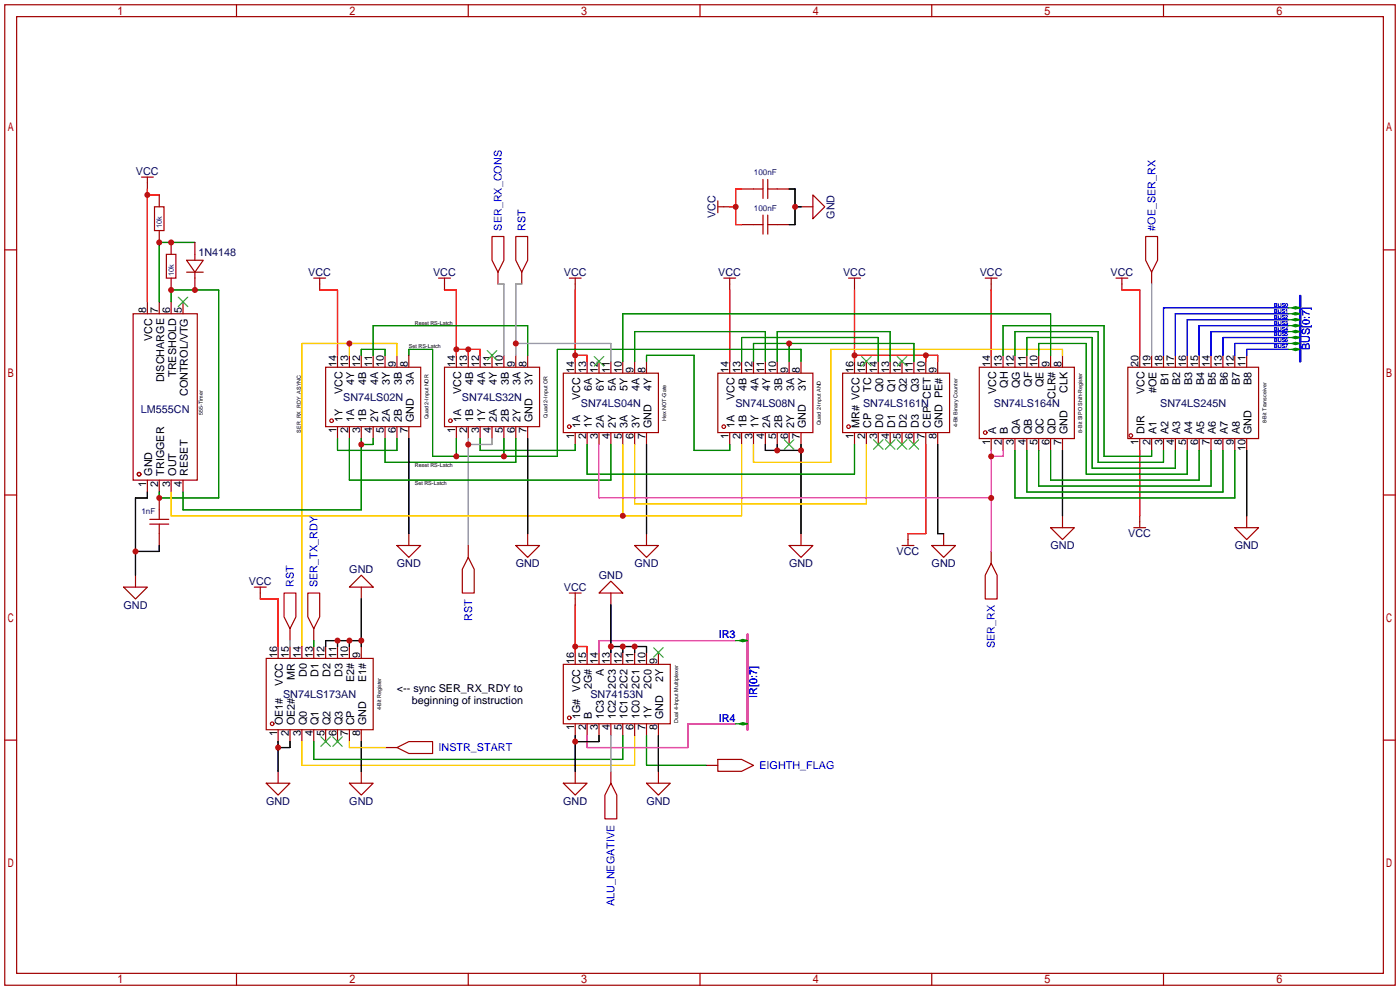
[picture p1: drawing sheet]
<svg xmlns="http://www.w3.org/2000/svg" width="299mm" height="212mm" viewBox="0 0 299 212" stroke-linecap="round" stroke-linejoin="round" font-family="sans-serif">
<g fill="none" stroke="#a10000" stroke-width=".25">
<path d="M1 1h297.2v209.6h-297.2zM3.6 3.6h292.1v204.4h-292.1zM50.5 1v2.6M100.1 1v2.6M149.6 1v2.6M199.1 1v2.6M248.7 1v2.6M30.2 37.8h2.6M31.5 37.8v2.6M163.1 38.4v4M164.1 38.4v4M1 53.4h2.6"/>
<path d="M33 44.2h2.1v5.1h-2.1zM34 41.7v2.5M34 49.3v2.5M35.6 54.4h2v5h-2zM36.6 51.8v2.6M36.6 59.4v2.6M39.9 55.6h3.5l-1.7 2.6zM39.9 58.2h3.5M41.7 51.8v3.8M41.7 58.2v3.8M67.1 59.4h2.5M68.3 59.4v2.6"/>
<path d="M93.7 59.4h2.6M95 59.4v2.6M105.2 50.5h2.5v5.1l-1.3 2.6-1.2-2.6zM106.4 58.2v2.5M110.2 50.5h2.6v5.1l-1.3 2.6-1.3-2.6zM111.5 58.2v2.5M121.7 59.4h2.5M122.9 59.4v2.6M153.4 44.2h2.6M153.4 42.9v2.6M154.7 59.4h2.5M156 59.4v2.6"/>
<path d="M158.5 40.4h4.6M158.5 48h4.6M163.1 46v4M164.1 40.4h4.6M164.1 46v4M164.1 48h4.6M171.2 44.2h2.5M173.7 41.7l2.6 2.5-2.6 2.5zM181.4 59.4h2.5M182.6 59.4v2.6M210.6 59.4h2.5M211.8 59.4v2.6"/>
<path d="M238.5 59.4h2.5M239.8 59.4v2.6M244.9 50.5h2.5v5.1l-1.3 2.6-1.2-2.6zM246.1 58.2v2.5M295.7 53.4h2.5M28.4 67.1h13.8v35.5h-13.8zM31.5 64.5v2.6M34 64.5v2.6M36.6 64.5v2.6M39.1 64.5v2.6M69.6 78.5h20.3v12.7h-20.3zM72.1 75.9v2.6"/>
<path d="M74.7 75.9v2.6M77.2 75.9v2.6M79.8 75.9v2.6M82.3 75.9v2.6M84.8 75.9v2.6M87.4 75.9v2.6M95 78.5h20.3v12.7h-20.3zM97.5 75.9v2.6M100.1 75.9v2.6M102.6 75.9v2.6M105.2 75.9v2.6M107.7 75.9v2.6"/>
<path d="M110.2 75.9v2.6M112.8 75.9v2.6M120.4 79.8h20.3v12.7h-20.3zM122.9 77.2v2.6M125.5 77.2v2.6M128 77.2v2.6M130.6 77.2v2.6M133.1 77.2v2.6M135.6 77.2v2.6M138.2 77.2v2.6M153.4 79.8h20.3v12.7h-20.3zM156 77.2v2.6"/>
<path d="M158.5 77.2v2.6M161 77.2v2.6M163.6 77.2v2.6M166.1 77.2v2.6M168.7 77.2v2.6M171.2 77.2v2.6M180.1 79.8h22.8v12.7h-22.8zM182.6 77.2v2.6M185.2 77.2v2.6M187.7 77.2v2.6M190.2 77.2v2.6M192.8 77.2v2.6"/>
<path d="M195.3 77.2v2.6M197.9 77.2v2.6M200.4 77.2v2.6M209.3 78.5h20.3v15.2h-20.3zM211.8 75.9v2.6M214.4 75.9v2.6M216.9 75.9v2.6M219.5 75.9v2.6M222 75.9v2.6M224.5 75.9v2.6M227.1 75.9v2.6M241 78.5h28v15.2h-28z"/>
<path d="M243.6 75.9v2.6M246.1 75.9v2.6M248.7 75.9v2.6M251.2 75.9v2.6M253.7 75.9v2.6M256.3 75.9v2.6M258.8 75.9v2.6M261.4 75.9v2.6M263.9 75.9v2.6M266.4 75.9v2.6M72.1 91.2v2.5M74.7 91.2v2.5"/>
<path d="M77.2 91.2v2.5M79.8 91.2v2.5M82.3 91.2v2.5M84.8 91.2v2.5M87.4 91.2v2.5M97.5 91.2v2.5M100.1 91.2v2.5M102.6 91.2v2.5M105.2 91.2v2.5M107.7 91.2v2.5M110.2 91.2v2.5M112.8 91.2v2.5"/>
<path d="M122.9 92.5v2.5M125.5 92.5v2.5M128 92.5v2.5M130.6 92.5v2.5M133.1 92.5v2.5M135.6 92.5v2.5M138.2 92.5v2.5M156 92.5v2.5M158.5 92.5v2.5M161 92.5v2.5M163.6 92.5v2.5M166.1 92.5v2.5"/>
<path d="M168.7 92.5v2.5M171.2 92.5v2.5M182.6 92.5v2.5M185.2 92.5v2.5M187.7 92.5v2.5M190.2 92.5v2.5M192.8 92.5v2.5M195.3 92.5v2.5M197.9 92.5v2.5M200.4 92.5v2.5M211.8 93.7v2.6M214.4 93.7v2.6"/>
<path d="M216.9 93.7v2.6M219.5 93.7v2.6M222 93.7v2.6M224.5 93.7v2.6M227.1 93.7v2.6M243.6 93.7v2.6M246.1 93.7v2.6M248.7 93.7v2.6M251.2 93.7v2.6M253.7 93.7v2.6M256.3 93.7v2.6M258.8 93.7v2.6"/>
<path d="M261.4 93.7v2.6M263.9 93.7v2.6M266.4 93.7v2.6M1 105.8h2.6M31.5 102.6v2.6M32 111h4.1M32 112h4.1M34 102.6v2.6M34 106.4v4.6M34 112v4.6M36.6 102.6v2.6M39.1 102.6v2.6"/>
<path d="M84.8 116.6h5.1l-2.5 2.5zM87.4 114v2.6M100.1 119.1l1.2 2.6v5h-2.5v-5zM100.1 116.6v2.5M110.2 116.6h5.1l-2.5 2.5zM112.8 114v2.6M135.6 116.6h5.1l-2.5 2.5zM138.2 114v2.6M168.7 116.6h5l-2.5 2.5zM171.2 114v2.6M192.8 116.6h2.5M194.1 114v2.6"/>
<path d="M199.1 116.6h5.1l-2.5 2.5zM201.7 114v2.6M211.8 117.9v2.5M224.5 112.8h5.1l-2.5 2.5zM227.1 110.2v2.6M242.3 112.8h2.6M243.6 110.2v2.6M263.9 112.8h5.1l-2.6 2.5zM266.4 110.2v2.6M295.7 105.8h2.5M26.4 125.5h5.1l-2.5 2.5zM29 122.9v2.6"/>
<path d="M54.4 125.5h2.5M55.6 125.5v2.5M59.4 138.2v2.5M60.7 126.7h2.5v5.1l-1.2 2.6-1.3-2.6zM62 134.4v2.5M62 138.2v2.5M64.5 138.2v2.5M65.8 126.7h2.5v5.1l-1.2 2.6-1.3-2.6zM67.1 134.4v2.5M67.1 138.2v2.5M69.6 138.2v2.5M72.1 138.2v2.5"/>
<path d="M74.7 125.5l2.5-2.6 2.6 2.6zM74.7 138.2v2.5M77.2 125.5v2.5M77.2 138.2v2.5M121.7 126.7h2.5M122.9 126.7v2.6M122.9 139.4v2.6M125.5 139.4v2.6M128 139.4v2.6M130.6 124.2l2.5 2.5h-5.1zM130.6 126.7v2.6M130.6 139.4v2.6"/>
<path d="M133.1 139.4v2.6M135.6 139.4v2.6M138.2 139.4v2.6M140.7 139.4v2.6M211.8 120.4l1.3 2.5v5.1h-2.5v-5.1zM1 158.2h2.6M56.9 140.7h22.9v15.3h-22.9zM59.4 156v2.5M62 156v2.5M64.5 156v2.5M67.1 156v2.5M69.6 156v2.5"/>
<path d="M72.1 156v2.5M74.7 156v2.5M77.2 156v2.5M82.3 159.8h2.5M84.8 159.8l2.6-1.3h5.1v2.5h-5.1zM120.4 142h22.9v12.7h-22.9zM122.9 154.7v2.5M125.5 154.7v2.5M128 154.7v2.5M130.6 154.7v2.5M133.1 154.7v2.5M135.6 154.7v2.5"/>
<path d="M138.2 154.7v2.5M140.7 154.7v2.5M295.7 158.2h2.5M56.9 167.4h5.1l-2.6 2.5zM59.4 164.8v2.6M74.7 167.4h5.1l-2.6 2.5zM77.2 164.8v2.6M120.4 167.4h5.1l-2.6 2.5zM122.9 164.8v2.6M130.6 167.4l1.2 2.5v5.1h-2.5v-5.1zM130.6 164.8v2.6M138.2 167.4h5.1l-2.6 2.5z"/>
<path d="M140.7 164.8v2.6M150.9 163.6h2.5M153.4 162.3h5.1l2.5 1.3-2.5 1.2h-5.1zM50.5 208v2.6M100.1 208v2.6M149.6 208v2.6M199.1 208v2.6M248.7 208v2.6"/>
<circle cx="70.9" cy="89.9" r=".38"/>
<circle cx="96.3" cy="89.9" r=".38"/>
<circle cx="121.7" cy="91.2" r=".38"/>
<circle cx="154.7" cy="91.2" r=".38"/>
<circle cx="181.4" cy="91.2" r=".38"/>
<circle cx="210.6" cy="92.5" r=".38"/>
<circle cx="241.7" cy="93.1" r=".38"/>
<circle cx="29.7" cy="101.3" r=".38"/>
<circle cx="58.2" cy="154.7" r=".38"/>
<circle cx="121.7" cy="153.4" r=".38"/>
</g>
<g fill="none" stroke="#3c3" stroke-width=".25">
<path d="M38.1 63.5l2 2M40.1 63.5l-2 2M104.1 74.9l2.1 2.1M106.2 74.9l-2.1 2.1M127 76.2l2 2M129 76.2l-2 2M184.1 76.2l2.1 2M186.2 76.2l-2.1 2M191.8 76.2l2 2M193.8 76.2l-2 2M167.6 94l2.1 2M169.7 94l-2.1 2"/>
<path d="M186.7 94l2 2M188.7 94l-2 2M189.2 94l2.1 2M191.3 94l-2.1 2M191.8 94l2 2M193.8 94l-2 2M194.3 94l2 2M196.3 94l-2 2M139.7 138.4l2 2.1M141.7 138.4l-2 2.1M68.6 157.5l2 2M70.6 157.5l-2 2"/>
<path d="M71.1 157.5l2.1 2M73.2 157.5l-2.1 2"/>
</g>
<g fill="none" stroke="#f00" stroke-width=".25">
<path d="M31.5 40.4v24.1M31.5 41.7h2.5M156 44.2h1.2M158.5 40.4h-1.3v7.6h1.3M68.3 62h3.8v13.9M95 62h2.5v13.9M97.5 74.7h5.1v1.2M100.1 74.7v1.2M122.9 75.9h2.6v1.3M122.9 62v15.2M156 62v15.2M182.6 62v15.2"/>
<path d="M182.6 75.9h17.8v1.3M197.9 75.9v1.3M211.8 62v13.9M239.8 62h3.8v13.9M197.9 95v19h-3.8M243.6 96.3v13.9M55.6 128h3.8v10.2M122.9 129.3v10.1M122.9 138.2h2.6v1.2"/>
</g>
<g fill="none" stroke="#000" stroke-width=".25">
<path d="M168.7 40.4h1.2v7.6h-1.2M169.9 44.2h1.3M87.4 93.7v20.3M112.8 93.7v20.3M138.2 95v19M163.6 95v1.3h7.6M166.1 95v1.3M171.2 95v19M200.4 95v19h1.3M227.1 96.3v13.9M266.4 96.3v13.9M31.5 105.2v1.2h-2.5v16.5"/>
<path d="M34 116.6v1.3h-5M72.1 136.9v1.3M74.7 136.9v1.3M77.2 128v10.2M77.2 136.9h-7.6v1.3M130.6 138.2h7.6v1.2M130.6 129.3v10.1M133.1 138.2v1.2M135.6 138.2v1.2M59.4 158.5v6.3M62 158.5v1.3h-2.6M77.2 158.5v6.3"/>
<path d="M122.9 157.2v7.6M128 157.2v1.3h-5.1M140.7 157.2v7.6"/>
</g>
<g fill="none" stroke="#008700" stroke-width=".25">
<path d="M41.7 51.8h-7.7v12.7M36.6 64.5v-2.5h10.1v44.4h-12.7v-1.2M77.2 75.9v-1.2h5.1v1.2M79.8 75.9v-6.3h33v6.3M87.4 75.9v-1.2h5.1v22.8h26.6v-22.8h52.1v2.5M135.6 77.2v-6.3h28v6.3M138.2 77.2v-1.3h10.1v20.4h7.7v-1.3M158.5 77.2v-5.1h29.2v5.1M161 77.2v-3.8h34.3v3.8M166.1 77.2v-6.3h24.1v6.3M168.7 73.4v3.8M214.4 75.9v-6.3h21.6v27.9h10.1v-1.2"/>
<path d="M216.9 75.9v-5h17.8v27.9h14v-2.5M219.5 75.9v-3.8h13.9v28h17.8v-3.8M222 75.9v-2.5h10.2v27.9h21.5v-5M224.5 75.9v-8.8h-91.4v10.1M275.3 74.7h.8M275.3 73.4h.8M275.3 70.9h.8M275.3 69.6h.8M275.3 67.1h.8M275.3 72.1h.8M275.3 65.8h.8M275.3 68.3h.8"/>
<path d="M72.1 93.7v2.6h12.7v-2.6M74.7 93.7v8.9h55.9v-7.6M77.2 93.7v15.3h-38.1v-3.8M79.8 93.7v1.3h-2.6M82.3 93.7v5.1h27.9v-5.1M97.5 93.7v3.8M102.6 93.7v2.6h20.3v-1.3M107.7 93.7v3.8M125.5 95v6.3h57.1v-6.3M216.9 96.3v10.1h47v-10.1M219.5 96.3v8.9h41.9v-8.9M222 96.3v7.6h36.8v-7.6"/>
<path d="M224.5 96.3v6.3h31.8v-6.3M67.1 136.9v1.3M157.2 136.9h.8M133.1 157.2v5.1h-66v-3.8M138.2 157.2v6.4h12.7M157.2 154.7h.8"/>
</g>
<path d="M106.4 60.7h1.3v15.2M110.2 73.4h20.4v3.8M111.5 60.7h-1.3v15.2M246.1 60.7v15.2M100.1 93.7v22.9M105.2 93.7v1.3h-5.1M62 136.9v1.3M130.6 157.2v7.6" fill="none" stroke="#999" stroke-width=".25"/>
<path d="M74.7 73.4v2.5M84.8 75.9v-2.5h-20.3v64.8M227.1 75.9v-1.2h-49.6v24.1h-16.5v-3.8M133.1 95v15.2M135.6 95v12.7h49.6v-12.7M158.5 95v15.2h-121.9v-5M74.7 158.5v1.3h7.6M135.6 157.2v6.4h-71.1v-5.1" fill="none" stroke="#fc0" stroke-width=".25"/>
<path d="M128 95v11.4h83.8M211.8 96.3v21.6M214.4 96.3v1.2h-2.6" fill="none" stroke="#f3f" stroke-width=".25"/>
<path d="M275.3 74.7h-8.9v1.2M275.3 73.4h-11.4v2.5M275.3 72.1h-13.9v3.8M275.3 70.9h-16.5v5M275.3 69.6h-19v6.3M275.3 68.3h-21.6v7.6M275.3 67.1h-24.1v8.8M275.3 65.8h-26.6v10.1" fill="none" stroke="#00f" stroke-width=".25"/>
<path d="M277.9 63.2v14" fill="none" stroke="#00f" stroke-width=".51"/>
<g fill="#008700" stroke="#008700" stroke-width=".25">
<path d="M276.1 65.8l.8-.3 1 .3-1 .2z"/>
<path d="M276.1 67.1l.8-.3 1 .3-1 .2z"/>
<path d="M276.1 68.3l.8-.2 1 .2-1 .3z"/>
<path d="M276.1 69.6l.8-.3 1 .3-1 .2z"/>
<path d="M276.1 70.9l.8-.3 1 .3-1 .2z"/>
<path d="M276.1 72.1l.8-.2 1 .2-1 .3z"/>
<path d="M276.1 73.4l.8-.2 1 .2-1 .3z"/>
<path d="M276.1 74.7l.8-.3 1 .3-1 .2z"/>
<path d="M158 136.9l.7-.2 1.1 .2-1.1 .3z"/>
<path d="M158 154.7l.7-.3 1.1 .3-1.1 .2z"/>
</g>
<path d="M159.8 135.6v20.4" fill="none" stroke="#f09" stroke-width=".51"/>
<path d="M157.2 136.9h-29.2v2.5M157.2 154.7h-10.1v5.1h-21.6v-2.6" fill="none" stroke="#f09" stroke-width=".25"/>
<g fill="#c00">
<circle cx="182.6" cy="75.9" r=".63"/>
<circle cx="197.9" cy="75.9" r=".63"/>
<circle cx="171.2" cy="96.3" r=".63"/>
<circle cx="166.1" cy="96.3" r=".63"/>
<circle cx="157.2" cy="44.2" r=".63"/>
<circle cx="169.9" cy="44.2" r=".63"/>
<circle cx="34" cy="106.4" r=".63"/>
<circle cx="41.7" cy="62" r=".63"/>
<circle cx="36.6" cy="62" r=".63"/>
<circle cx="31.5" cy="41.7" r=".63"/>
<circle cx="34" cy="51.8" r=".63"/>
<circle cx="36.6" cy="51.8" r=".63"/>
<circle cx="97.5" cy="74.7" r=".63"/>
<circle cx="100.1" cy="74.7" r=".63"/>
<circle cx="122.9" cy="75.9" r=".63"/>
<circle cx="107.7" cy="97.5" r=".63"/>
<circle cx="97.5" cy="97.5" r=".63"/>
<circle cx="29" cy="117.9" r=".63"/>
<circle cx="168.7" cy="73.4" r=".63"/>
<circle cx="100.1" cy="95" r=".63"/>
<circle cx="74.7" cy="73.4" r=".63"/>
<circle cx="133.1" cy="110.2" r=".63"/>
<circle cx="77.2" cy="95" r=".63"/>
<circle cx="211.8" cy="106.4" r=".63"/>
<circle cx="211.8" cy="97.5" r=".63"/>
<circle cx="110.2" cy="73.4" r=".63"/>
<circle cx="59.4" cy="159.8" r=".63"/>
<circle cx="77.2" cy="136.9" r=".63"/>
<circle cx="74.7" cy="136.9" r=".63"/>
<circle cx="72.1" cy="136.9" r=".63"/>
<circle cx="122.9" cy="138.2" r=".63"/>
<circle cx="130.6" cy="138.2" r=".63"/>
<circle cx="133.1" cy="138.2" r=".63"/>
<circle cx="135.6" cy="138.2" r=".63"/>
<circle cx="122.9" cy="158.5" r=".63"/>
</g>
<g font-size="2.3" fill="#000080">
<text x="29.1" y="37.4">VCC</text>
<text x="153" y="46.6" transform="rotate(-90 153 46.6)">VCC</text>
<text x="178.4" y="46.8" transform="rotate(-90 178.4 46.8)">GND</text>
<text x="42.4" y="54.7">1N4148</text>
<text x="65.9" y="59">VCC</text>
<text x="92.6" y="59">VCC</text>
<text x="120.5" y="59">VCC</text>
<text x="153.5" y="59">VCC</text>
<text x="180.2" y="59">VCC</text>
<text x="209.4" y="59">VCC</text>
<text x="237.3" y="59">VCC</text>
<text x="30.1" y="88.2">LM555CN</text>
<text x="73.3" y="85.6">SN74LS02N</text>
<text x="98.7" y="85.6">SN74LS32N</text>
<text x="124.1" y="86.9">SN74LS04N</text>
<text x="157.2" y="86.9">SN74LS08N</text>
<text x="184.5" y="86.9">SN74LS161N</text>
<text x="212.4" y="86.9">SN74LS164N</text>
<text x="248" y="86.9">SN74LS245N</text>
<text x="191.6" y="118.7">VCC</text>
<text x="224.5" y="117.4">GND</text>
<text x="241.1" y="114.9">VCC</text>
<text x="263.9" y="117.4">GND</text>
<text x="53.2" y="125">VCC</text>
<text x="74.7" y="122.5">GND</text>
<text x="84.8" y="121.2">GND</text>
<text x="110.2" y="121.2">GND</text>
<text x="128" y="123.7">GND</text>
<text x="135.6" y="121.2">GND</text>
<text x="168.6" y="121.2">GND</text>
<text x="199.1" y="121.2">GND</text>
<text x="26.4" y="130.1">GND</text>
<text x="120.5" y="126.3">VCC</text>
<text x="60.5" y="149.1">SN74LS173AN</text>
<text x="126.2" y="149.1">SN74153N</text>
<text x="56.9" y="172">GND</text>
<text x="74.7" y="172">GND</text>
<text x="120.4" y="172">GND</text>
<text x="138.2" y="172">GND</text>
</g>
<g font-size="2.3" fill="#00f">
<text x="107.2" y="49.3" transform="rotate(-90 107.2 49.3)">SER_RX_CONS</text>
<text x="112.3" y="49.3" transform="rotate(-90 112.3 49.3)">RST</text>
<text x="246.9" y="49.3" transform="rotate(-90 246.9 49.3)">#OE_SER_RX</text>
<text x="280" y="74.9" transform="rotate(-90 280 74.9)">BUS[0:7]</text>
<text x="62.8" y="125.5" transform="rotate(-90 62.8 125.5)">RST</text>
<text x="67.9" y="125.5" transform="rotate(-90 67.9 125.5)">SER_TX_RDY</text>
<text x="100.9" y="132.6" transform="rotate(-90 100.9 132.6)">RST</text>
<text x="153.6" y="136.4">IR3</text>
<text x="212.6" y="138.5" transform="rotate(-90 212.6 138.5)">SER_RX</text>
<text x="161.8" y="149.2" transform="rotate(-90 161.8 149.2)">IR[0:7]</text>
<text x="153.6" y="154.2">IR4</text>
<text x="93.7" y="160.6">INSTR_START</text>
<text x="162.3" y="164.4">EIGHTH_FLAG</text>
<text x="131.4" y="193.7" transform="rotate(-90 131.4 193.7)">ALU_NEGATIVE</text>
</g>
<g font-size="2.3">
<text x="31.3" y="66.9" transform="rotate(-90 31.3 66.9)">8</text>
<text x="33.8" y="66.9" transform="rotate(-90 33.8 66.9)">7</text>
<text x="36.3" y="66.9" transform="rotate(-90 36.3 66.9)">6</text>
<text x="38.9" y="66.9" transform="rotate(-90 38.9 66.9)">5</text>
<text x="32.5" y="72.9" transform="rotate(-90 32.5 72.9)">VCC</text>
<text x="35.1" y="81.7" transform="rotate(-90 35.1 81.7)">DISCHARGE</text>
<text x="37.6" y="80.6" transform="rotate(-90 37.6 80.6)">TRESHOLD</text>
<text x="71.9" y="78.4" transform="rotate(-90 71.9 78.4)">14</text>
<text x="74.4" y="78.4" transform="rotate(-90 74.4 78.4)">13</text>
<text x="75.7" y="82.3" transform="rotate(-90 75.7 82.3)">4Y</text>
<text x="77" y="78.4" transform="rotate(-90 77 78.4)">12</text>
<text x="78.3" y="82.3" transform="rotate(-90 78.3 82.3)">4B</text>
<text x="79.5" y="78.4" transform="rotate(-90 79.5 78.4)">11</text>
<text x="80.8" y="82.3" transform="rotate(-90 80.8 82.3)">4A</text>
<text x="82.1" y="78.4" transform="rotate(-90 82.1 78.4)">10</text>
<text x="83.3" y="82.3" transform="rotate(-90 83.3 82.3)">3Y</text>
<text x="84.6" y="78.4" transform="rotate(-90 84.6 78.4)">9</text>
<text x="85.9" y="82.3" transform="rotate(-90 85.9 82.3)">3B</text>
<text x="87.1" y="78.4" transform="rotate(-90 87.1 78.4)">8</text>
<text x="88.4" y="82.3" transform="rotate(-90 88.4 82.3)">3A</text>
<text x="97.3" y="78.4" transform="rotate(-90 97.3 78.4)">14</text>
<text x="99.8" y="78.4" transform="rotate(-90 99.8 78.4)">13</text>
<text x="101.1" y="82.3" transform="rotate(-90 101.1 82.3)">4B</text>
<text x="102.4" y="78.4" transform="rotate(-90 102.4 78.4)">12</text>
<text x="103.7" y="82.3" transform="rotate(-90 103.7 82.3)">4A</text>
<text x="104.9" y="78.4" transform="rotate(-90 104.9 78.4)">11</text>
<text x="106.2" y="82.3" transform="rotate(-90 106.2 82.3)">4Y</text>
<text x="107.5" y="78.4" transform="rotate(-90 107.5 78.4)">10</text>
<text x="108.7" y="82.3" transform="rotate(-90 108.7 82.3)">3B</text>
<text x="110" y="78.4" transform="rotate(-90 110 78.4)">9</text>
<text x="111.3" y="82.3" transform="rotate(-90 111.3 82.3)">3A</text>
<text x="112.5" y="78.4" transform="rotate(-90 112.5 78.4)">8</text>
<text x="113.8" y="82.3" transform="rotate(-90 113.8 82.3)">3Y</text>
<text x="122.7" y="79.6" transform="rotate(-90 122.7 79.6)">14</text>
<text x="125.2" y="79.6" transform="rotate(-90 125.2 79.6)">13</text>
<text x="126.5" y="83.5" transform="rotate(-90 126.5 83.5)">6A</text>
<text x="127.8" y="79.6" transform="rotate(-90 127.8 79.6)">12</text>
<text x="129.1" y="83.5" transform="rotate(-90 129.1 83.5)">6Y</text>
<text x="130.3" y="79.6" transform="rotate(-90 130.3 79.6)">11</text>
<text x="131.6" y="83.5" transform="rotate(-90 131.6 83.5)">5A</text>
<text x="132.9" y="79.6" transform="rotate(-90 132.9 79.6)">10</text>
<text x="134.1" y="83.5" transform="rotate(-90 134.1 83.5)">5Y</text>
<text x="135.4" y="79.6" transform="rotate(-90 135.4 79.6)">9</text>
<text x="136.7" y="83.5" transform="rotate(-90 136.7 83.5)">4A</text>
<text x="137.9" y="79.6" transform="rotate(-90 137.9 79.6)">8</text>
<text x="139.2" y="83.5" transform="rotate(-90 139.2 83.5)">4Y</text>
<text x="155.7" y="79.6" transform="rotate(-90 155.7 79.6)">14</text>
<text x="158.3" y="79.6" transform="rotate(-90 158.3 79.6)">13</text>
<text x="159.5" y="83.5" transform="rotate(-90 159.5 83.5)">4B</text>
<text x="160.8" y="79.6" transform="rotate(-90 160.8 79.6)">12</text>
<text x="162.1" y="83.5" transform="rotate(-90 162.1 83.5)">4A</text>
<text x="163.3" y="79.6" transform="rotate(-90 163.3 79.6)">11</text>
<text x="164.6" y="83.5" transform="rotate(-90 164.6 83.5)">4Y</text>
<text x="165.9" y="79.6" transform="rotate(-90 165.9 79.6)">10</text>
<text x="167.2" y="83.5" transform="rotate(-90 167.2 83.5)">3B</text>
<text x="168.4" y="79.6" transform="rotate(-90 168.4 79.6)">9</text>
<text x="169.7" y="83.5" transform="rotate(-90 169.7 83.5)">3A</text>
<text x="171" y="79.6" transform="rotate(-90 171 79.6)">8</text>
<text x="172.2" y="83.5" transform="rotate(-90 172.2 83.5)">3Y</text>
<text x="182.4" y="79.6" transform="rotate(-90 182.4 79.6)">16</text>
<text x="184.9" y="79.6" transform="rotate(-90 184.9 79.6)">15</text>
<text x="186.2" y="83.8" transform="rotate(-90 186.2 83.8)">TC</text>
<text x="187.5" y="79.6" transform="rotate(-90 187.5 79.6)">14</text>
<text x="188.7" y="83.8" transform="rotate(-90 188.7 83.8)">Q0</text>
<text x="190" y="79.6" transform="rotate(-90 190 79.6)">13</text>
<text x="191.3" y="83.8" transform="rotate(-90 191.3 83.8)">Q1</text>
<text x="192.6" y="79.6" transform="rotate(-90 192.6 79.6)">12</text>
<text x="193.8" y="83.8" transform="rotate(-90 193.8 83.8)">Q2</text>
<text x="195.1" y="79.6" transform="rotate(-90 195.1 79.6)">11</text>
<text x="196.4" y="83.8" transform="rotate(-90 196.4 83.8)">Q3</text>
<text x="197.6" y="79.6" transform="rotate(-90 197.6 79.6)">10</text>
<text x="200.2" y="79.6" transform="rotate(-90 200.2 79.6)">9</text>
<text x="211.6" y="78.4" transform="rotate(-90 211.6 78.4)">14</text>
<text x="214.1" y="78.4" transform="rotate(-90 214.1 78.4)">13</text>
<text x="215.4" y="82.9" transform="rotate(-90 215.4 82.9)">QH</text>
<text x="216.7" y="78.4" transform="rotate(-90 216.7 78.4)">12</text>
<text x="218" y="83" transform="rotate(-90 218 83)">QG</text>
<text x="219.2" y="78.4" transform="rotate(-90 219.2 78.4)">11</text>
<text x="220.5" y="82.6" transform="rotate(-90 220.5 82.6)">QF</text>
<text x="221.8" y="78.4" transform="rotate(-90 221.8 78.4)">10</text>
<text x="223" y="82.8" transform="rotate(-90 223 82.8)">QE</text>
<text x="224.3" y="78.4" transform="rotate(-90 224.3 78.4)">9</text>
<text x="226.8" y="78.4" transform="rotate(-90 226.8 78.4)">8</text>
<text x="228.1" y="83.9" transform="rotate(-90 228.1 83.9)">CLK</text>
<text x="243.4" y="78.4" transform="rotate(-90 243.4 78.4)">20</text>
<text x="245.9" y="78.4" transform="rotate(-90 245.9 78.4)">19</text>
<text x="248.4" y="78.4" transform="rotate(-90 248.4 78.4)">18</text>
<text x="249.7" y="82.3" transform="rotate(-90 249.7 82.3)">B1</text>
<text x="251" y="78.4" transform="rotate(-90 251 78.4)">17</text>
<text x="252.2" y="82.3" transform="rotate(-90 252.2 82.3)">B2</text>
<text x="253.5" y="78.4" transform="rotate(-90 253.5 78.4)">16</text>
<text x="254.8" y="82.3" transform="rotate(-90 254.8 82.3)">B3</text>
<text x="256.1" y="78.4" transform="rotate(-90 256.1 78.4)">15</text>
<text x="257.3" y="82.3" transform="rotate(-90 257.3 82.3)">B4</text>
<text x="258.6" y="78.4" transform="rotate(-90 258.6 78.4)">14</text>
<text x="259.9" y="82.3" transform="rotate(-90 259.9 82.3)">B5</text>
<text x="261.1" y="78.4" transform="rotate(-90 261.1 78.4)">13</text>
<text x="262.4" y="82.3" transform="rotate(-90 262.4 82.3)">B6</text>
<text x="263.7" y="78.4" transform="rotate(-90 263.7 78.4)">12</text>
<text x="264.9" y="82.3" transform="rotate(-90 264.9 82.3)">B7</text>
<text x="266.2" y="78.4" transform="rotate(-90 266.2 78.4)">11</text>
<text x="267.5" y="82.3" transform="rotate(-90 267.5 82.3)">B8</text>
<text x="40.2" y="84.7" transform="rotate(-90 40.2 84.7)">CONTROL/VTG</text>
<text x="73.2" y="84.3" transform="rotate(-90 73.2 84.3)">VCC</text>
<text x="98.6" y="84.3" transform="rotate(-90 98.6 84.3)">VCC</text>
<text x="124" y="85.6" transform="rotate(-90 124 85.6)">VCC</text>
<text x="157" y="85.6" transform="rotate(-90 157 85.6)">VCC</text>
<text x="212.9" y="84.3" transform="rotate(-90 212.9 84.3)">VCC</text>
<text x="225.6" y="85.3" transform="rotate(-90 225.6 85.3)">CLR#</text>
<text x="244.6" y="84.3" transform="rotate(-90 244.6 84.3)">VCC</text>
<text x="247.2" y="84" transform="rotate(-90 247.2 84)">#OE</text>
<text x="71.9" y="92.6" transform="rotate(-90 71.9 92.6)">1</text>
<text x="73.2" y="90.2" transform="rotate(-90 73.2 90.2)">1Y</text>
<text x="74.4" y="92.6" transform="rotate(-90 74.4 92.6)">2</text>
<text x="75.7" y="90.2" transform="rotate(-90 75.7 90.2)">1A</text>
<text x="77" y="92.6" transform="rotate(-90 77 92.6)">3</text>
<text x="78.3" y="90.2" transform="rotate(-90 78.3 90.2)">1B</text>
<text x="79.5" y="92.6" transform="rotate(-90 79.5 92.6)">4</text>
<text x="80.8" y="90.2" transform="rotate(-90 80.8 90.2)">2Y</text>
<text x="82.1" y="92.6" transform="rotate(-90 82.1 92.6)">5</text>
<text x="83.3" y="90.2" transform="rotate(-90 83.3 90.2)">2A</text>
<text x="84.6" y="92.6" transform="rotate(-90 84.6 92.6)">6</text>
<text x="85.9" y="90.2" transform="rotate(-90 85.9 90.2)">2B</text>
<text x="87.1" y="92.6" transform="rotate(-90 87.1 92.6)">7</text>
<text x="88.4" y="90.2" transform="rotate(-90 88.4 90.2)">GND</text>
<text x="97.3" y="92.6" transform="rotate(-90 97.3 92.6)">1</text>
<text x="98.6" y="90.2" transform="rotate(-90 98.6 90.2)">1A</text>
<text x="99.8" y="92.6" transform="rotate(-90 99.8 92.6)">2</text>
<text x="101.1" y="90.2" transform="rotate(-90 101.1 90.2)">1B</text>
<text x="102.4" y="92.6" transform="rotate(-90 102.4 92.6)">3</text>
<text x="103.7" y="90.2" transform="rotate(-90 103.7 90.2)">1Y</text>
<text x="104.9" y="92.6" transform="rotate(-90 104.9 92.6)">4</text>
<text x="106.2" y="90.2" transform="rotate(-90 106.2 90.2)">2A</text>
<text x="107.5" y="92.6" transform="rotate(-90 107.5 92.6)">5</text>
<text x="108.7" y="90.2" transform="rotate(-90 108.7 90.2)">2B</text>
<text x="110" y="92.6" transform="rotate(-90 110 92.6)">6</text>
<text x="111.3" y="90.2" transform="rotate(-90 111.3 90.2)">2Y</text>
<text x="112.5" y="92.6" transform="rotate(-90 112.5 92.6)">7</text>
<text x="113.8" y="90.2" transform="rotate(-90 113.8 90.2)">GND</text>
<text x="122.7" y="93.9" transform="rotate(-90 122.7 93.9)">1</text>
<text x="124" y="91.5" transform="rotate(-90 124 91.5)">1A</text>
<text x="125.2" y="93.9" transform="rotate(-90 125.2 93.9)">2</text>
<text x="126.5" y="91.5" transform="rotate(-90 126.5 91.5)">1Y</text>
<text x="127.8" y="93.9" transform="rotate(-90 127.8 93.9)">3</text>
<text x="129.1" y="91.5" transform="rotate(-90 129.1 91.5)">2A</text>
<text x="130.3" y="93.9" transform="rotate(-90 130.3 93.9)">4</text>
<text x="131.6" y="91.5" transform="rotate(-90 131.6 91.5)">2Y</text>
<text x="132.9" y="93.9" transform="rotate(-90 132.9 93.9)">5</text>
<text x="134.1" y="91.5" transform="rotate(-90 134.1 91.5)">3A</text>
<text x="135.4" y="93.9" transform="rotate(-90 135.4 93.9)">6</text>
<text x="136.7" y="91.5" transform="rotate(-90 136.7 91.5)">3Y</text>
<text x="137.9" y="93.9" transform="rotate(-90 137.9 93.9)">7</text>
<text x="139.2" y="91.5" transform="rotate(-90 139.2 91.5)">GND</text>
<text x="155.7" y="93.9" transform="rotate(-90 155.7 93.9)">1</text>
<text x="157" y="91.5" transform="rotate(-90 157 91.5)">1A</text>
<text x="158.3" y="93.9" transform="rotate(-90 158.3 93.9)">2</text>
<text x="159.5" y="91.5" transform="rotate(-90 159.5 91.5)">1B</text>
<text x="160.8" y="93.9" transform="rotate(-90 160.8 93.9)">3</text>
<text x="162.1" y="91.5" transform="rotate(-90 162.1 91.5)">1Y</text>
<text x="163.3" y="93.9" transform="rotate(-90 163.3 93.9)">4</text>
<text x="164.6" y="91.5" transform="rotate(-90 164.6 91.5)">2A</text>
<text x="165.9" y="93.9" transform="rotate(-90 165.9 93.9)">5</text>
<text x="167.2" y="91.5" transform="rotate(-90 167.2 91.5)">2B</text>
<text x="168.4" y="93.9" transform="rotate(-90 168.4 93.9)">6</text>
<text x="169.7" y="91.5" transform="rotate(-90 169.7 91.5)">2Y</text>
<text x="171" y="93.9" transform="rotate(-90 171 93.9)">7</text>
<text x="172.2" y="91.5" transform="rotate(-90 172.2 91.5)">GND</text>
<text x="182.4" y="93.9" transform="rotate(-90 182.4 93.9)">1</text>
<text x="183.7" y="91.5" transform="rotate(-90 183.7 91.5)">MR# VCC</text>
<text x="184.9" y="93.9" transform="rotate(-90 184.9 93.9)">2</text>
<text x="186.2" y="91.5" transform="rotate(-90 186.2 91.5)">CP</text>
<text x="187.5" y="93.9" transform="rotate(-90 187.5 93.9)">3</text>
<text x="188.7" y="91.5" transform="rotate(-90 188.7 91.5)">D0</text>
<text x="190" y="93.9" transform="rotate(-90 190 93.9)">4</text>
<text x="191.3" y="91.5" transform="rotate(-90 191.3 91.5)">D1</text>
<text x="192.6" y="93.9" transform="rotate(-90 192.6 93.9)">5</text>
<text x="193.8" y="91.5" transform="rotate(-90 193.8 91.5)">D2</text>
<text x="195.1" y="93.9" transform="rotate(-90 195.1 93.9)">6</text>
<text x="196.4" y="91.5" transform="rotate(-90 196.4 91.5)">D3</text>
<text x="197.6" y="93.9" transform="rotate(-90 197.6 93.9)">7</text>
<text x="198.9" y="91.5" transform="rotate(-90 198.9 91.5)">CEP CET</text>
<text x="200.2" y="93.9" transform="rotate(-90 200.2 93.9)">8</text>
<text x="201.4" y="91.5" transform="rotate(-90 201.4 91.5)">GND PE#</text>
<text x="211.6" y="95.1" transform="rotate(-90 211.6 95.1)">1</text>
<text x="212.9" y="92.8" transform="rotate(-90 212.9 92.8)">A</text>
<text x="214.1" y="95.1" transform="rotate(-90 214.1 95.1)">2</text>
<text x="215.4" y="92.8" transform="rotate(-90 215.4 92.8)">B</text>
<text x="216.7" y="95.1" transform="rotate(-90 216.7 95.1)">3</text>
<text x="218" y="92.8" transform="rotate(-90 218 92.8)">QA</text>
<text x="219.2" y="95.1" transform="rotate(-90 219.2 95.1)">4</text>
<text x="220.5" y="92.8" transform="rotate(-90 220.5 92.8)">QB</text>
<text x="221.8" y="95.1" transform="rotate(-90 221.8 95.1)">5</text>
<text x="223" y="92.8" transform="rotate(-90 223 92.8)">QC</text>
<text x="224.3" y="95.1" transform="rotate(-90 224.3 95.1)">6</text>
<text x="225.6" y="92.8" transform="rotate(-90 225.6 92.8)">QD</text>
<text x="226.8" y="95.1" transform="rotate(-90 226.8 95.1)">7</text>
<text x="228.1" y="92.8" transform="rotate(-90 228.1 92.8)">GND</text>
<text x="243.4" y="95.1" transform="rotate(-90 243.4 95.1)">1</text>
<text x="244.6" y="92.8" transform="rotate(-90 244.6 92.8)">DIR</text>
<text x="245.9" y="95.1" transform="rotate(-90 245.9 95.1)">2</text>
<text x="247.2" y="92.8" transform="rotate(-90 247.2 92.8)">A1</text>
<text x="248.4" y="95.1" transform="rotate(-90 248.4 95.1)">3</text>
<text x="249.7" y="92.8" transform="rotate(-90 249.7 92.8)">A2</text>
<text x="251" y="95.1" transform="rotate(-90 251 95.1)">4</text>
<text x="252.2" y="92.8" transform="rotate(-90 252.2 92.8)">A3</text>
<text x="253.5" y="95.1" transform="rotate(-90 253.5 95.1)">5</text>
<text x="254.8" y="92.8" transform="rotate(-90 254.8 92.8)">A4</text>
<text x="256.1" y="95.1" transform="rotate(-90 256.1 95.1)">6</text>
<text x="257.3" y="92.8" transform="rotate(-90 257.3 92.8)">A5</text>
<text x="258.6" y="95.1" transform="rotate(-90 258.6 95.1)">7</text>
<text x="259.9" y="92.8" transform="rotate(-90 259.9 92.8)">A6</text>
<text x="261.1" y="95.1" transform="rotate(-90 261.1 95.1)">8</text>
<text x="262.4" y="92.8" transform="rotate(-90 262.4 92.8)">A7</text>
<text x="263.7" y="95.1" transform="rotate(-90 263.7 95.1)">9</text>
<text x="264.9" y="92.8" transform="rotate(-90 264.9 92.8)">A8</text>
<text x="267.5" y="92.8" transform="rotate(-90 267.5 92.8)">GND</text>
<text x="32.5" y="101.7" transform="rotate(-90 32.5 101.7)">GND</text>
<text x="35.1" y="101.7" transform="rotate(-90 35.1 101.7)">TRIGGER</text>
<text x="37.6" y="101.7" transform="rotate(-90 37.6 101.7)">OUT</text>
<text x="40.2" y="101.7" transform="rotate(-90 40.2 101.7)">RESET</text>
<text x="266.2" y="96.4" transform="rotate(-90 266.2 96.4)">10</text>
<text x="31.3" y="104" transform="rotate(-90 31.3 104)">1</text>
<text x="33.8" y="104" transform="rotate(-90 33.8 104)">2</text>
<text x="36.3" y="104" transform="rotate(-90 36.3 104)">3</text>
<text x="38.9" y="104" transform="rotate(-90 38.9 104)">4</text>
<text x="59.2" y="140.6" transform="rotate(-90 59.2 140.6)">16</text>
<text x="61.7" y="140.6" transform="rotate(-90 61.7 140.6)">15</text>
<text x="64.3" y="140.6" transform="rotate(-90 64.3 140.6)">14</text>
<text x="66.8" y="140.6" transform="rotate(-90 66.8 140.6)">13</text>
<text x="69.4" y="140.6" transform="rotate(-90 69.4 140.6)">12</text>
<text x="71.9" y="140.6" transform="rotate(-90 71.9 140.6)">11</text>
<text x="74.4" y="140.6" transform="rotate(-90 74.4 140.6)">10</text>
<text x="77" y="140.6" transform="rotate(-90 77 140.6)">9</text>
<text x="122.7" y="141.9" transform="rotate(-90 122.7 141.9)">16</text>
<text x="125.2" y="141.9" transform="rotate(-90 125.2 141.9)">15</text>
<text x="127.8" y="141.9" transform="rotate(-90 127.8 141.9)">14</text>
<text x="130.3" y="141.9" transform="rotate(-90 130.3 141.9)">13</text>
<text x="132.9" y="141.9" transform="rotate(-90 132.9 141.9)">12</text>
<text x="135.4" y="141.9" transform="rotate(-90 135.4 141.9)">11</text>
<text x="137.9" y="141.9" transform="rotate(-90 137.9 141.9)">10</text>
<text x="140.5" y="141.9" transform="rotate(-90 140.5 141.9)">9</text>
<text x="60.5" y="146.5" transform="rotate(-90 60.5 146.5)">VCC</text>
<text x="63" y="145.2" transform="rotate(-90 63 145.2)">MR</text>
<text x="65.6" y="144.6" transform="rotate(-90 65.6 144.6)">D0</text>
<text x="68.1" y="144.6" transform="rotate(-90 68.1 144.6)">D1</text>
<text x="70.6" y="144.6" transform="rotate(-90 70.6 144.6)">D2</text>
<text x="73.2" y="144.6" transform="rotate(-90 73.2 144.6)">D3</text>
<text x="75.7" y="145.8" transform="rotate(-90 75.7 145.8)">E2#</text>
<text x="78.3" y="145.8" transform="rotate(-90 78.3 145.8)">E1#</text>
<text x="84.8" y="147.9">&lt;-- sync SER_RX_RDY to</text>
<text x="126.5" y="147.3" transform="rotate(-90 126.5 147.3)">2G#</text>
<text x="129.1" y="144.5" transform="rotate(-90 129.1 144.5)">A</text>
<text x="131.6" y="147.2" transform="rotate(-90 131.6 147.2)">2C3</text>
<text x="134.1" y="147.2" transform="rotate(-90 134.1 147.2)">2C2</text>
<text x="136.7" y="147.2" transform="rotate(-90 136.7 147.2)">2C1</text>
<text x="139.2" y="147.2" transform="rotate(-90 139.2 147.2)">2C0</text>
<text x="141.8" y="145.8" transform="rotate(-90 141.8 145.8)">2Y</text>
<text x="60.5" y="155" transform="rotate(-90 60.5 155)">OE1#</text>
<text x="63" y="155" transform="rotate(-90 63 155)">OE2#</text>
<text x="65.6" y="155" transform="rotate(-90 65.6 155)">Q0</text>
<text x="68.1" y="155" transform="rotate(-90 68.1 155)">Q1</text>
<text x="70.6" y="155" transform="rotate(-90 70.6 155)">Q2</text>
<text x="73.2" y="155" transform="rotate(-90 73.2 155)">Q3</text>
<text x="75.7" y="155" transform="rotate(-90 75.7 155)">CP</text>
<text x="78.3" y="155" transform="rotate(-90 78.3 155)">GND</text>
<text x="88" y="150.4">beginning of instruction</text>
<text x="124" y="153.7" transform="rotate(-90 124 153.7)">1G# VCC</text>
<text x="126.5" y="153.7" transform="rotate(-90 126.5 153.7)">B</text>
<text x="129.1" y="153.7" transform="rotate(-90 129.1 153.7)">1C3</text>
<text x="131.6" y="153.7" transform="rotate(-90 131.6 153.7)">1C2</text>
<text x="134.1" y="153.7" transform="rotate(-90 134.1 153.7)">1C1</text>
<text x="136.7" y="153.7" transform="rotate(-90 136.7 153.7)">1C0</text>
<text x="139.2" y="153.7" transform="rotate(-90 139.2 153.7)">1Y</text>
<text x="141.8" y="153.7" transform="rotate(-90 141.8 153.7)">GND</text>
<text x="59.2" y="157.4" transform="rotate(-90 59.2 157.4)">1</text>
<text x="61.7" y="157.4" transform="rotate(-90 61.7 157.4)">2</text>
<text x="64.3" y="157.4" transform="rotate(-90 64.3 157.4)">3</text>
<text x="66.8" y="157.4" transform="rotate(-90 66.8 157.4)">4</text>
<text x="69.4" y="157.4" transform="rotate(-90 69.4 157.4)">5</text>
<text x="71.9" y="157.4" transform="rotate(-90 71.9 157.4)">6</text>
<text x="74.4" y="157.4" transform="rotate(-90 74.4 157.4)">7</text>
<text x="77" y="157.4" transform="rotate(-90 77 157.4)">8</text>
<text x="122.7" y="156.1" transform="rotate(-90 122.7 156.1)">1</text>
<text x="125.2" y="156.1" transform="rotate(-90 125.2 156.1)">2</text>
<text x="127.8" y="156.1" transform="rotate(-90 127.8 156.1)">3</text>
<text x="130.3" y="156.1" transform="rotate(-90 130.3 156.1)">4</text>
<text x="132.9" y="156.1" transform="rotate(-90 132.9 156.1)">5</text>
<text x="135.4" y="156.1" transform="rotate(-90 135.4 156.1)">6</text>
<text x="137.9" y="156.1" transform="rotate(-90 137.9 156.1)">7</text>
<text x="140.5" y="156.1" transform="rotate(-90 140.5 156.1)">8</text>
</g>
<g font-size="1.7" fill="#000080">
<text x="161.1" y="37.5">100nF</text>
<text x="161.1" y="45.1">100nF</text>
<text x="30.2" y="109.9">1nF</text>
</g>
<g font-size="1.6" fill="#000080">
<text x="34.6" y="48.8" transform="rotate(-90 34.6 48.8)">10k</text>
<text x="37.1" y="58.9" transform="rotate(-90 37.1 58.9)">10k</text>
</g>
<g font-size="1.2" fill="#00f">
<text x="272.3" y="65.6">BUS0</text>
<text x="272.3" y="71.9">BUS5</text>
<text x="272.3" y="70.6">BUS4</text>
<text x="272.3" y="69.4">BUS3</text>
<text x="272.3" y="68.1">BUS2</text>
<text x="272.3" y="66.8">BUS1</text>
<text x="272.3" y="74.4">BUS7</text>
<text x="272.3" y="73.2">BUS6</text>
</g>
<g font-size="1.2">
<text x="88.6" y="69.4">Reset RS-Latch</text>
<text x="87.4" y="74.4">Set RS-Latch</text>
<text x="43.3" y="88.7" transform="rotate(-90 43.3 88.7)">555-Timer</text>
<text x="91.6" y="89.6" transform="rotate(-90 91.6 89.6)">Quad 2-Input NOR</text>
<text x="117" y="89.2" transform="rotate(-90 117 89.2)">Quad 2-Input OR</text>
<text x="142.4" y="90" transform="rotate(-90 142.4 90)">Hex NOT-Gate</text>
<text x="64.3" y="92.5" transform="rotate(-90 64.3 92.5)">SER_RX_RDY_ASYNC</text>
<text x="175.4" y="90.9" transform="rotate(-90 175.4 90.9)">Quad 2-Input AND</text>
<text x="204.6" y="91.3" transform="rotate(-90 204.6 91.3)">4-Bit Binary Counter</text>
<text x="231.3" y="92.5" transform="rotate(-90 231.3 92.5)">8-Bit SIPO Shift-Register</text>
<text x="270.7" y="90.5" transform="rotate(-90 270.7 90.5)">8-Bit Transceiver</text>
<text x="88.6" y="99.8">Reset RS-Latch</text>
<text x="88.6" y="103.7">Set RS-Latch</text>
<text x="81.4" y="151.8" transform="rotate(-90 81.4 151.8)">4-Bit Register</text>
<text x="144.9" y="154.4" transform="rotate(-90 144.9 154.4)">Dual 4-Input Multiplexer</text>
</g>
</svg>
